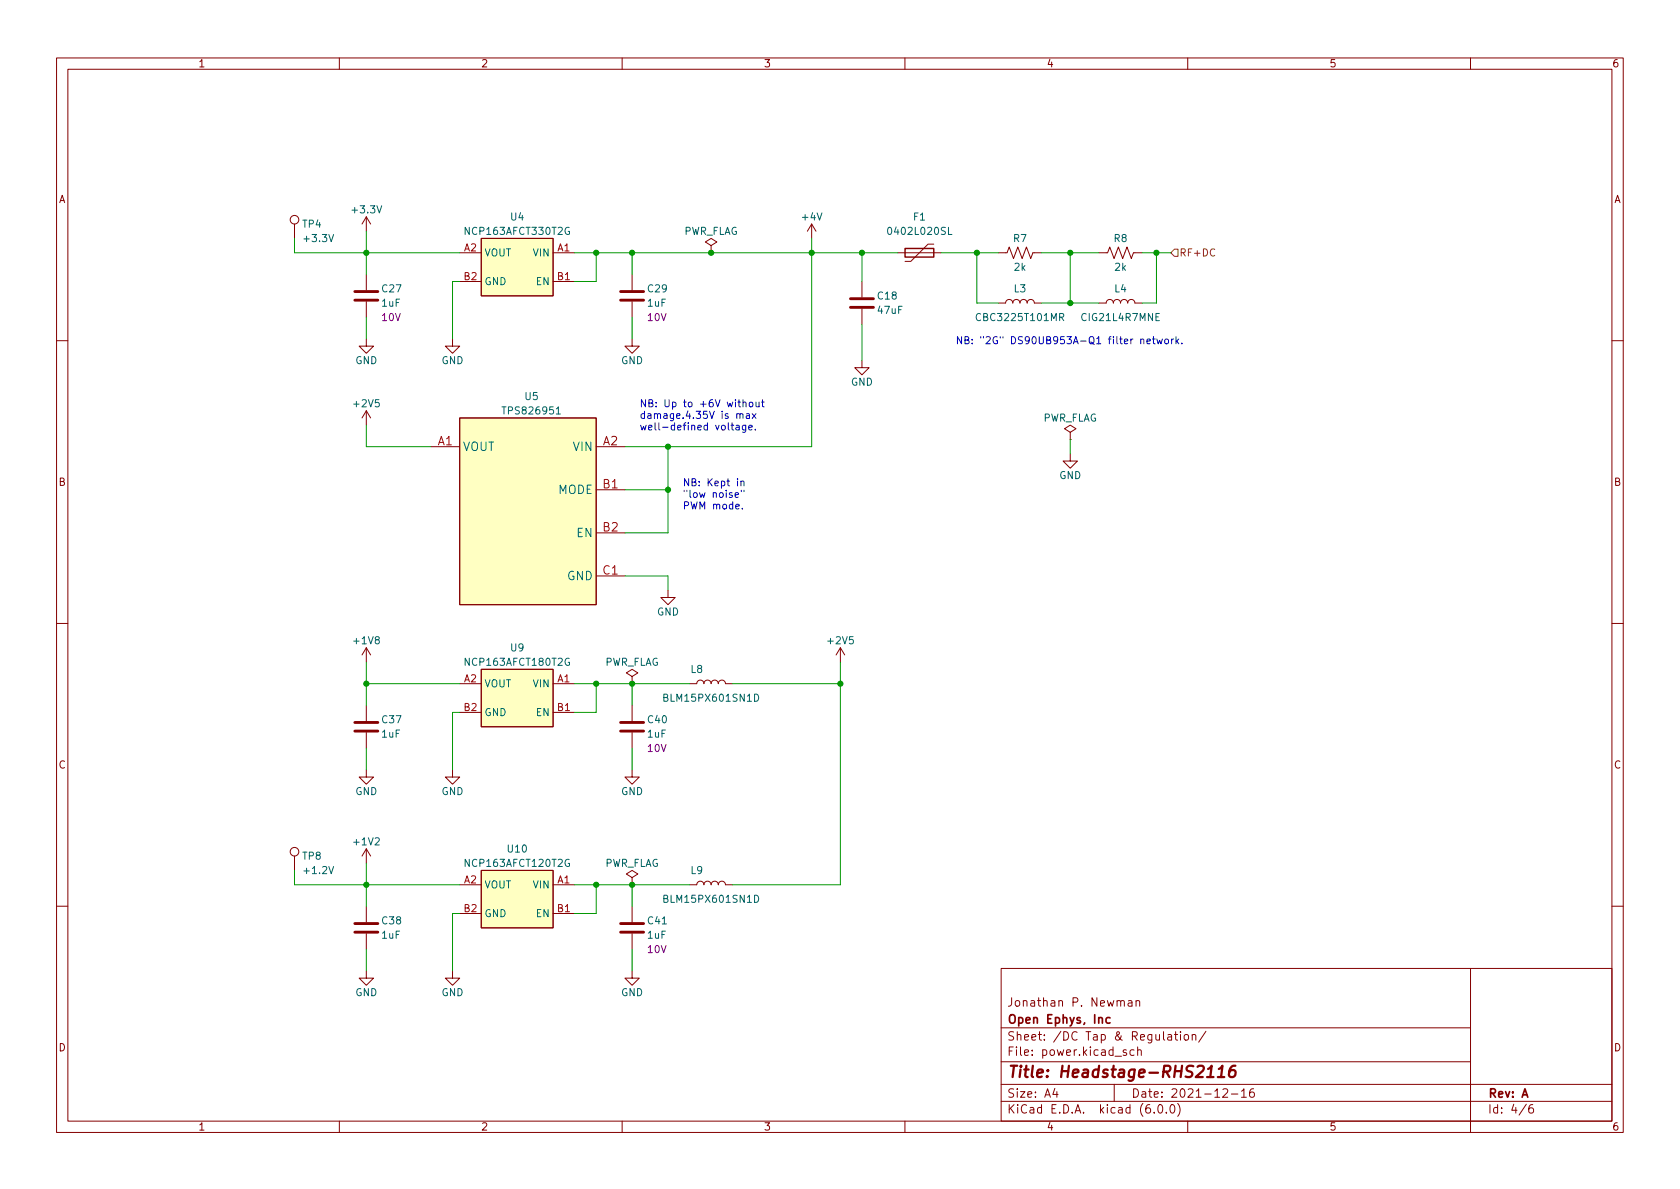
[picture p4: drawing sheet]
<svg xmlns="http://www.w3.org/2000/svg" width="297mm" height="210mm" viewBox="0 0 297 210" stroke-linecap="round" stroke-linejoin="round" font-family="sans-serif">
<g fill="none" stroke="#840000" stroke-width=".18">
<path d="M10 10.2h277v190.1h-277zM12 12.2h273v186.1h-273zM60 10.2v2M110 10.2v2M160 10.2v2M210 10.2v2M260 10.2v2M52.1 39.6v2.6M64.8 38.3v2.6M64.8 38.3l-.8 1.3M64.8 38.3l.7 1.3M143.5 39.6l-.8 1.3"/>
<path d="M143.5 39.6v2.6M143.5 39.6l.8 1.3M64.8 59.9v1.3h1.2l-1.2 1.3-1.3-1.3h1.3M64.8 48.5v2.8M64.8 53.3v2.8M80 59.9v1.3h1.3l-1.3 1.3-1.3-1.3h1.3M81.3 44.7h3.8M81.3 49.8h3.8M85.1 42.2h12.7v10.1h-12.7zM97.8 44.7h3.8M97.8 49.8h3.8M111.8 59.9v1.3h1.2l-1.2 1.3-1.3-1.3h1.3"/>
<path d="M111.8 48.5v2.8M111.8 53.3v2.8M125.7 43.4l1-.6-1-.6-1 .6 1 .6v1.3M125.7 44.7h.1M152.4 49.8v2.8M152.4 54.6v2.8M158.7 44.7h7.7M165.1 43.2h-1l-3.1 3h-1M176.5 53.6h1.3a.64 .64 0 0 1 .6-.6 .64 .64 0 0 1 .7 .6 .64 .64 0 0 1 .6-.6 .64 .64 0 0 1 .6 .6 .64 .64 0 0 1 .7-.6 .64 .64 0 0 1 .6 .6 .64 .64 0 0 1 .6-.6 .64 .64 0 0 1 .7 .6h1.2M176.5 44.7h1.6l.3-1 .8 2 .8-2 .7 2 .8-2 .7 2 .4-1h1.5M194.3 53.6h1.3a.64 .64 0 0 1 .6-.6 .64 .64 0 0 1 .6 .6 .64 .64 0 0 1 .7-.6 .64 .64 0 0 1 .6 .6 .64 .64 0 0 1 .7-.6 .64 .64 0 0 1 .6 .6 .64 .64 0 0 1 .6-.6 .64 .64 0 0 1 .7 .6h1.2M194.3 44.7h1.5l.4-1 .8 2 .7-2 .8 2 .8-2 .7 2 .4-1h1.5"/>
<path d="M10 60.2h2M64.8 72.6v2.6M64.8 72.6l-.8 1.3M64.8 72.6l.7 1.3M76.2 79h5.1M81.3 73.9h24.1v33h-24.1zM105.4 79h5.1M152.4 63.7v1.3h1.3l-1.3 1.3-1.3-1.3h1.3M189.2 76.4l1-.6-1-.6-1 .6 1 .6v1.3M189.2 77.7h.1M285 60.2h2M105.4 86.6h5.1"/>
<path d="M105.4 94.2h5.1M189.2 80.3v1.2h1.3l-1.3 1.3-1.2-1.3h1.2M10 110.2h2M64.8 114.5v2.6M64.8 114.5l-.8 1.3M64.8 114.5l.7 1.3M85.1 118.4h12.7v10.1h-12.7zM105.4 101.8h5.1M111.8 119.6l1-.6-1-.6-1.1 .6 1.1 .6v1.3M118.1 104.4v1.3h1.3l-1.3 1.2-1.3-1.2h1.3M148.6 114.5l-.8 1.3M148.6 114.5v2.6"/>
<path d="M148.6 114.5l.8 1.3M285 110.2h2M64.8 136.1v1.3h1.2l-1.2 1.3-1.3-1.3h1.3M64.8 124.7v2.8M64.8 129.5v2.8M80 136.1v1.3h1.3l-1.3 1.3-1.3-1.3h1.3M81.3 120.9h3.8M81.3 126h3.8M97.8 120.9h3.8M97.8 126h3.8M111.8 120.9h.1M111.8 136.1v1.3h1.2l-1.2 1.3-1.3-1.3h1.3"/>
<path d="M111.8 124.7v2.8M111.8 129.5v2.8M121.9 120.9h1.3a.64 .64 0 0 1 .6-.6 .64 .64 0 0 1 .7 .6 .64 .64 0 0 1 .6-.6 .64 .64 0 0 1 .6 .6 .64 .64 0 0 1 .7-.6 .64 .64 0 0 1 .6 .6 .64 .64 0 0 1 .6-.6 .64 .64 0 0 1 .7 .6h1.2M52.1 151.4v2.5M64.8 150.1l-.8 1.3M64.8 150.1v2.5M64.8 150.1l.7 1.3M81.3 156.5h3.8M85.1 153.9h12.7v10.2h-12.7zM97.8 156.5h3.8M111.8 155.2l1-.6-1-.7-1.1 .7 1.1 .6v1.3M111.8 156.5h.1"/>
<path d="M121.9 156.5h1.3a.64 .64 0 0 1 .6-.7 .64 .64 0 0 1 .7 .7 .64 .64 0 0 1 .6-.7 .64 .64 0 0 1 .6 .7 .64 .64 0 0 1 .7-.7 .64 .64 0 0 1 .6 .7 .64 .64 0 0 1 .6-.7 .64 .64 0 0 1 .7 .7h1.2M10 160.2h2M64.8 171.7v1.3h1.2l-1.2 1.2-1.3-1.2h1.3M64.8 160.3v2.8M64.8 165.1v2.8M80 171.7v1.3h1.3l-1.3 1.2-1.3-1.2h1.3M81.3 161.5h3.8M97.8 161.5h3.8M111.8 171.7v1.3h1.2l-1.2 1.2-1.3-1.2h1.3M111.8 160.3v2.8M111.8 165.1v2.8M177 171.3h108v27h-108z"/>
<path d="M198.1 177.1l.3-.2 .3 .1 .1 .9M199.5 177h.6v.9M200.1 177.3l-.5 .1a.29 .29 0 0 0-.2 .2 .29 .29 0 0 0 .2 .3h.5M200.9 177.1l.2-.2 .3 .1 .1 .9M200.9 176.9v1M260 171.3v29M285 160.2h2M60 198.3v2M110 198.3v2M160 198.3v2M177 194.8h108M177 191.8h108"/>
<path d="M177 187.8h83M177 181.8h83M186.5 192.5l-.4 1h1M186.9 193v1M197 191.8v3M199.1 185.7l-.3-.1-.2 .2v.3l.5 .1v.4h-.5M200.5 185.7l-.4-.1-.3 .3v.4l.1 .3h.6M201.1 185.8l.3-.2 .3 .1 .1 .9M201.1 185.1v1.5M204.1 196.7v.1M204.9 195.4l.2-.1a.81 .81 0 0 1 .6 .7 .81 .81 0 0 1-.3 .8h-.2a.81 .81 0 0 1-.6-.6 .81 .81 0 0 1 .3-.8zM206.2 196.7v.1"/>
<path d="M206.5 183h.6v.9M207.1 195.4l.1-.1a.81 .81 0 0 1 .6 .7 .81 .81 0 0 1-.3 .8h-.1a.81 .81 0 0 1-.6-.6 .81 .81 0 0 1 .3-.8zM207.1 183.3l-.5 .1a.29 .29 0 0 0-.2 .2 .29 .29 0 0 0 .2 .3h.5M207.6 182.9h.6M207.9 182.4v1.3l.3 .2M208.2 195.1a1.72 1.72 0 0 1 0 2.3M208.7 182.4v.2M208.7 182.9v1M209.4 183.1l.2-.2 .5 .2v.5l-.1 .3h-.4l-.2-.1zM210 198.3v2M210.8 183.1l.2-.2 .4 .1v.9M210.8 182.9v1"/>
<path d="M213.2 182.4l-1.3 1.9M216.2 192.7l.6-.2 .2 .2 .1 .3-1 1h1M217.7 193.5h1.2M219.5 193l.4-.5v1.5M219.5 194h.9M221.6 192.5a.59 .59 0 0 0-.7 .7v.5l.2 .3h.4l.2-.1 .1-.5-.2-.2-.4-.1-.3 .3M269.9 195.3l-1.3 1.9M271 195.3a.6 .6 0 0 0-.7 .7v.5l.1 .3h.5l.2-.1 .1-.5-.2-.2-.4-.1-.3 .3"/>
<circle cx="52.1" cy="38.9" r=".76"/>
<circle cx="52.1" cy="150.6" r=".76"/>
</g>
<path d="M213.4 190.5h1.2M213.6 189l.6-.5-.2 2M215.3 190.5h1.2M215.5 189l.6-.5-.2 2M218.4 188.5a.91 .91 0 0 0-1 .8l-.1 .8 .1 .3a.66 .66 0 0 0 1-.3l.1-.5-.2-.3a.66 .66 0 0 0-1 .3" fill="none" stroke="#840000" stroke-width=".4"/>
<path d="M196.3 180l-.5-.1-.2 .3v.4l.1 .3h.6" fill="none" stroke="#840000" stroke-width=".3"/>
<g fill="none" stroke="#840000" stroke-width=".51">
<path d="M62.7 53.1h4.1M62.7 51.6h4.1M109.7 53.1h4.1M109.7 51.6h4.1M150.4 54.4h4M150.4 52.8h4M62.7 129.3h4.1M62.7 127.8h4.1M109.7 129.3h4.1M109.7 127.8h4.1M62.7 164.8h4.1M62.7 163.3h4.1"/>
<path d="M109.7 164.8h4.1M109.7 163.3h4.1"/>
</g>
<g fill="#ffffc2" stroke="#ffffc2" stroke-width=".18">
<path d="M85.1 153.9h12.7v10.2h-12.7z"/>
<path d="M85.1 42.2h12.7v10.1h-12.7z"/>
<path d="M81.3 73.9h24.1v33h-24.1z"/>
<path d="M85.1 118.4h12.7v10.1h-12.7z"/>
</g>
<path d="M167.7 40.2v1.3h.6M187.4 56.1l.6-.1 .1-.1-.1-.3-.6-.2v1.3M187.7 56.1l.4 .6M98.4 73.2h.7M133.4 122.7a.64 .64 0 0 1 .7 .7 .64 .64 0 0 1-.7 .6zM133.4 158.3a.64 .64 0 0 1 .7 .6 .64 .64 0 0 1-.7 .7z" fill="none" stroke="#006464" stroke-width=".18"/>
<path d="M160 43.9h5.1v1.6h-5.1z" fill="none" stroke="#840000" stroke-width=".25"/>
<path d="M207 44.7l.6-.6h.7v1.2h-.7z" fill="none" stroke="#725600" stroke-width=".18"/>
<g fill="none" stroke="#0000c2" stroke-width=".18">
<path d="M203.8 60h.4M203.9 59.5v1.1l.3 .2M204.5 60l.3 .8 .2-.6 .3 .6 .2-.8M207.1 60v.8M207.5 60l-.4 .2M207.9 59.5v1.3M208.4 60l-.5 .4M129.3 75.2h.4M129.4 74.8v1.1l.3 .1M130.2 75.3h.4l.1 .7M130.3 73.3l.2-.2 .3 .1v.8M130.7 75.5l-.4 .1-.2 .1 .2 .3h.4"/>
<path d="M130.8 73.3l.2-.2 .3 .1 .1 .8M131.4 71.2l.2-.1 .3 .1v.7M131.4 70.7v1.2M131.9 75.2v1l-.3 .3-.3-.1M131.9 75.3l-.4-.1-.3 .2 .2 .6h.5M132 73.2h.5v.8M132.4 75.6l.6-.1-.1-.2-.3-.1-.2 .2 .1 .6h.4M132.5 71.2l.2-.1 .4 .1v.5l-.1 .2h-.3l-.2-.1zM132.5 73.4l-.4 .1-.2 .2 .2 .3 .4-.1M133 73.1l.7 .9M133.5 75.9v.1M133.7 71.1v.8h.3l.2-.1"/>
<path d="M133.7 73.1l-.7 .9M134.2 71.1v.8M134.6 71.1h.5M134.8 70.7v1.1l.3 .1M201.7 60.1l.2-.1h.3v.8M202.8 60.4l.6-.1-.1-.3h-.3l-.2 .1 .1 .6h.4M206.1 60h.3l.2 .2v.4l-.2 .2-.3-.1-.2-.1zM208.1 60.3l.3 .5M209 60.7v.1M130 87.5l.6-.1-.1-.2-.3-.1-.2 .2v.6h.5M130.4 84.6v.2M130.4 85.1v.8"/>
<path d="M131 85.2l.2-.1h.3l.1 .8M131 85.1v.8M131.1 86.7v.2M131.2 89.9v.1M131.6 86.7v.2"/>
</g>
<g fill="none" stroke="#009600" stroke-width=".18">
<path d="M52.1 42.2v2.5h29.2M64.8 40.9v7.6M64.8 56.1v3.8M81.3 49.8h-1.3v10.1M101.6 44.7h57.1M105.4 44.7v5.1h-3.8M111.8 44.7v3.8M111.8 56.1v3.8M143.5 42.2v36.8h-33M152.4 44.7v5.1M152.4 57.4v6.3M166.4 44.7h10.1"/>
<path d="M172.7 44.7v8.9h3.8M184.1 44.7h10.2M184.1 53.6h10.2M189.2 44.7v8.9M201.9 44.7h5.1M204.5 44.7v8.9h-2.6M64.8 75.2v3.8h11.4M118.1 79v15.2h-7.6M189.2 77.7v2.6M110.5 86.6h7.6M64.8 117.1v7.6M110.5 101.8h7.6v2.6"/>
<path d="M148.6 117.1v39.4h-19.1M64.8 120.9h16.5M64.8 132.3v3.8M81.3 126h-1.3v10.1M101.6 120.9h20.3M105.4 120.9v5.1h-3.8M111.8 120.9v3.8M111.8 132.3v3.8M129.5 120.9h19.1M52.1 153.9v2.6h29.2M64.8 152.6v7.7M101.6 156.5h20.3"/>
<path d="M105.4 156.5v5h-3.8M111.8 156.5v3.8M64.8 167.9v3.8M81.3 161.5h-1.3v10.2M111.8 167.9v3.8"/>
</g>
<g fill="#009600" stroke="#009600" stroke-width=".18">
<circle cx="105.4" cy="156.5" r=".46"/>
<circle cx="111.8" cy="156.5" r=".46"/>
<circle cx="148.6" cy="120.9" r=".46"/>
<circle cx="105.4" cy="120.9" r=".46"/>
<circle cx="111.8" cy="120.9" r=".46"/>
<circle cx="64.8" cy="156.5" r=".46"/>
<circle cx="118.1" cy="86.6" r=".46"/>
<circle cx="118.1" cy="79" r=".46"/>
<circle cx="105.4" cy="44.7" r=".46"/>
<circle cx="125.7" cy="44.7" r=".46"/>
<circle cx="111.8" cy="44.7" r=".46"/>
<circle cx="143.5" cy="44.7" r=".46"/>
<circle cx="152.4" cy="44.7" r=".46"/>
<circle cx="64.8" cy="120.9" r=".46"/>
<circle cx="64.8" cy="44.7" r=".46"/>
<circle cx="172.7" cy="44.7" r=".46"/>
<circle cx="189.2" cy="44.7" r=".46"/>
<circle cx="189.2" cy="53.6" r=".46"/>
<circle cx="204.5" cy="44.7" r=".46"/>
</g>
<text font-size="2.8" fill="#840000" x="178" y="190.6">Title: Headstage-RHS2116</text>
<g font-size="2.1" fill="#a90000">
<text x="77.4" y="78.7">A1</text>
<text x="106.6" y="78.7">A2</text>
<text x="106.6" y="86.4">B1</text>
<text x="106.6" y="94">B2</text>
<text x="106.6" y="101.6">C1</text>
</g>
<g font-size="2.1" fill="#006464">
<text x="81.8" y="79.7">VOUT</text>
<text x="101.4" y="79.7">VIN</text>
<text x="98.6" y="87.4">MODE</text>
<text x="102" y="95">EN</text>
<text x="100.3" y="102.6">GND</text>
</g>
<g font-size="2.1" fill="#840000">
<text x="178" y="178">Jonathan P. Newman</text>
<text x="178" y="184">Sheet: /DC Tap &amp; Regulation/</text>
<text x="178" y="181">Open Ephys, Inc</text>
<text x="178" y="186.7">File: power.kicad_sch</text>
<text x="178" y="196.9">KiCad E.D.A. kicad (6.0.0)</text>
<text x="178" y="194.1">Size: A4</text>
<text x="200" y="194.1">Date: 2021-12-16</text>
<text x="263" y="194.1">Rev: A</text>
<text x="263" y="196.9">Id: 4/6</text>
</g>
<g font-size="1.8" fill="#840000">
<text x="35" y="11.9">1</text>
<text x="85" y="11.9">2</text>
<text x="135" y="11.9">3</text>
<text x="185" y="11.9">4</text>
<text x="235" y="11.9">5</text>
<text x="285" y="11.9">6</text>
<text x="10.3" y="35.9">A</text>
<text x="285.3" y="35.9">A</text>
<text x="10.3" y="85.9">B</text>
<text x="285.3" y="85.9">B</text>
<text x="10.3" y="135.9">C</text>
<text x="285.3" y="135.9">C</text>
<text x="10.3" y="185.9">D</text>
<text x="285.3" y="185.9">D</text>
<text x="35" y="199.9">1</text>
<text x="85" y="199.9">2</text>
<text x="135" y="199.9">3</text>
<text x="185" y="199.9">4</text>
<text x="235" y="199.9">5</text>
<text x="285" y="199.9">6</text>
</g>
<g font-size="1.8" fill="#006464">
<text x="53.5" y="40.3">TP4</text>
<text x="62.4" y="37.7">+3.3V</text>
<text x="82.5" y="41.5">NCP163AFCT330T2G</text>
<text x="90.3" y="39">U4</text>
<text x="120.8" y="41.5">PWR_FLAG</text>
<text x="141.9" y="39">+4V</text>
<text x="157.4" y="41.5">0402L020SL</text>
<text x="161.5" y="39">F1</text>
<text x="53.9" y="42.8">+3.3V</text>
<text x="85.6" y="45.3">VOUT</text>
<text x="94.3" y="45.3">VIN</text>
<text x="179.2" y="42.8">R7</text>
<text x="179.4" y="47.9">2k</text>
<text x="197" y="42.8">R8</text>
<text x="197.1" y="47.9">2k</text>
<text x="67.6" y="51.7">C27</text>
<text x="85.6" y="50.4">GND</text>
<text x="94.8" y="50.4">EN</text>
<text x="114.6" y="51.7">C29</text>
<text x="155.2" y="53">C18</text>
<text x="179.3" y="51.7">L3</text>
<text x="197.1" y="51.7">L4</text>
<text x="67.5" y="54.2">1uF</text>
<text x="114.5" y="54.2">1uF</text>
<text x="155.3" y="55.5">47uF</text>
<text x="173.1" y="56.8">CBC3225T101MR</text>
<text x="191.4" y="56.8">CIG21L4R7MNE</text>
<text x="62.8" y="64.4">GND</text>
<text x="78" y="64.4">GND</text>
<text x="109.8" y="64.4">GND</text>
<text x="92.8" y="70.7">U5</text>
<text x="150.4" y="68.2">GND</text>
<text x="62.7" y="72">+2V5</text>
<text x="89.3" y="73.3">TPS826951</text>
<text x="184.3" y="74.5">PWR_FLAG</text>
<text x="187.3" y="84.7">GND</text>
<text x="62.7" y="113.9">+1V8</text>
<text x="116.1" y="108.8">GND</text>
<text x="146.5" y="113.9">+2V5</text>
<text x="82.5" y="117.7">NCP163AFCT180T2G</text>
<text x="90.3" y="115.2">U9</text>
<text x="106.8" y="117.7">PWR_FLAG</text>
<text x="122.2" y="119">L8</text>
<text x="85.6" y="121.5">VOUT</text>
<text x="94.3" y="121.5">VIN</text>
<text x="117.8" y="124.1">BLM15PX601SN1D</text>
<text x="67.5" y="130.4">1uF</text>
<text x="67.6" y="127.9">C37</text>
<text x="85.6" y="126.6">GND</text>
<text x="94.8" y="126.6">EN</text>
<text x="114.5" y="130.4">1uF</text>
<text x="114.6" y="127.9">C40</text>
<text x="62.8" y="140.6">GND</text>
<text x="78" y="140.6">GND</text>
<text x="109.8" y="140.6">GND</text>
<text x="62.7" y="149.5">+1V2</text>
<text x="53.5" y="152">TP8</text>
<text x="53.9" y="154.6">+1.2V</text>
<text x="82.5" y="153.3">NCP163AFCT120T2G</text>
<text x="89.8" y="150.7">U10</text>
<text x="106.8" y="153.3">PWR_FLAG</text>
<text x="122.2" y="154.6">L9</text>
<text x="85.6" y="157.1">VOUT</text>
<text x="94.3" y="157.1">VIN</text>
<text x="117.8" y="159.6">BLM15PX601SN1D</text>
<text x="67.5" y="166">1uF</text>
<text x="67.6" y="163.4">C38</text>
<text x="85.6" y="162.2">GND</text>
<text x="94.8" y="162.2">EN</text>
<text x="114.5" y="166">1uF</text>
<text x="114.6" y="163.4">C41</text>
<text x="62.8" y="176.1">GND</text>
<text x="78" y="176.1">GND</text>
<text x="109.8" y="176.1">GND</text>
</g>
<g font-size="1.8" fill="#a90000">
<text x="82.1" y="44.4">A2</text>
<text x="98.6" y="44.4">A1</text>
<text x="82.1" y="49.5">B2</text>
<text x="98.6" y="49.5">B1</text>
<text x="82.1" y="120.6">A2</text>
<text x="82.1" y="125.7">B2</text>
<text x="98.6" y="120.6">A1</text>
<text x="98.6" y="125.7">B1</text>
<text x="82.1" y="156.2">A2</text>
<text x="82.1" y="161.3">B2</text>
<text x="98.6" y="156.2">A1</text>
<text x="98.6" y="161.3">B1</text>
</g>
<text font-size="1.8" fill="#725600" x="208.5" y="45.3">RF+DC</text>
<g font-size="1.8" fill="#840084">
<text x="67.6" y="56.8">10V</text>
<text x="114.6" y="56.8">10V</text>
<text x="114.6" y="133">10V</text>
<text x="114.6" y="168.5">10V</text>
</g>
<g font-size="1.8" fill="#0000c2">
<text x="168.9" y="60.9">NB: &quot;2G&quot; DS90UB953A-Q1 filter network.</text>
<text x="113" y="72">NB: Up to +6V without</text>
<text x="113" y="74.1">damage.4.35V is max</text>
<text x="113" y="76.1">well-defined voltage.</text>
<text x="120.6" y="86">NB: Kept in</text>
<text x="120.6" y="88">&quot;low noise&quot;</text>
<text x="120.6" y="90.1">PWM mode.</text>
</g>
</svg>
